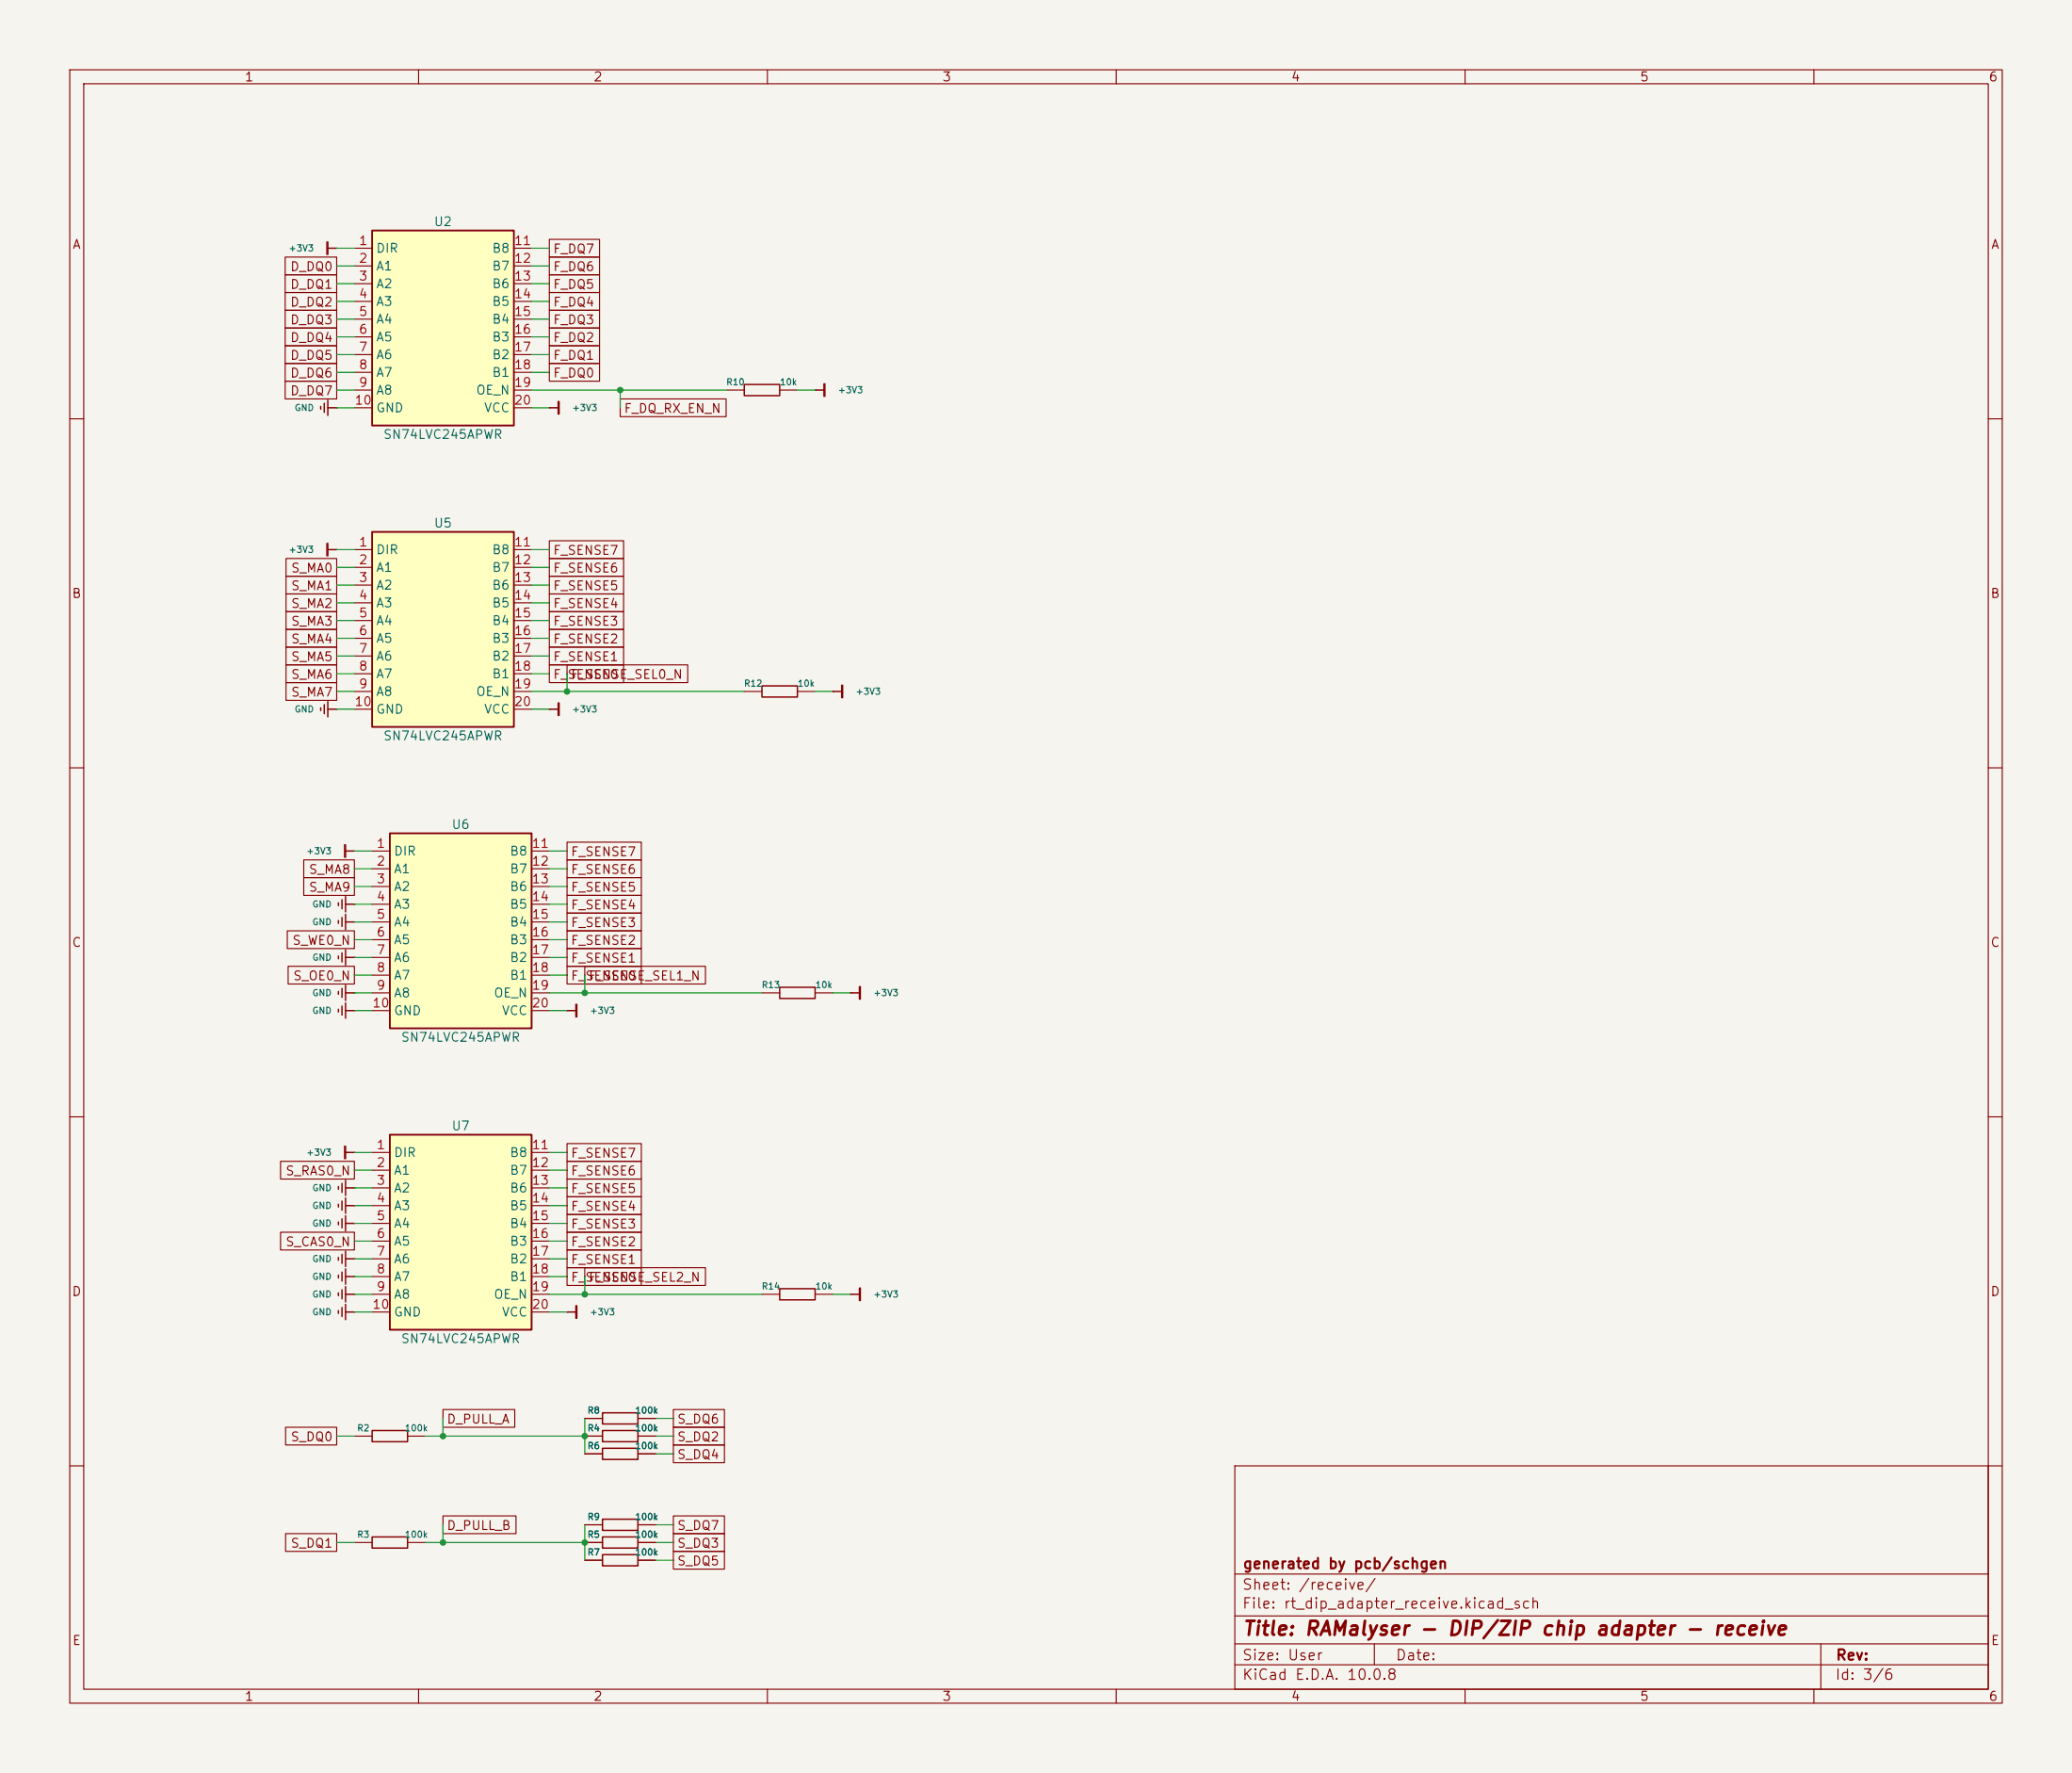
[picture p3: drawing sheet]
<svg xmlns="http://www.w3.org/2000/svg" width="297mm" height="254mm" viewBox="0 0 297 254" stroke-linecap="round" stroke-linejoin="round" font-family="sans-serif">
<path d="M0 0h297v254h-297z" fill="#f5f4ef" stroke="#f5f4ef" stroke-width=".14"/>
<g fill="none" stroke="#840000" stroke-width=".15">
<path d="M10 10h277v234h-277zM12 12h273v230h-273zM60 10v2M110 10v2M160 10v2M210 10v2M260 10v2M10 60h2M285 60h2M10 110h2M285 110h2M50.8 132.1h.1"/>
<path d="M10 160h2M285 160h2M50.8 165.1h.1M50.8 175.3h.1M50.8 172.7h.1M50.8 170.2h.1M50.8 180.3h.1M50.8 182.9h.1M10 210h2M50.8 205.7h2.5M58.4 205.7h2.6M177 210h108v32h-108z"/>
<path d="M285 210h2M50.8 221h2.5M58.4 221h2.6M177 238.5h108M177 235.5h108M177 231.5h108M177 225.5h108M197 235.5v3M261 235.5v6.5M60 242v2M110 242v2M160 242v2"/>
<path d="M210 242v2M260 242v2"/>
</g>
<g fill="none" stroke="#840000" stroke-width=".2">
<path d="M48.5 131.9v.4M49 131.4v1.3M49.5 131v2.2M49.5 132.1h1.3M48.5 170v.4M48.5 172.5v.4M48.5 175.1v.4M49 169.5v1.3M49 172.1v1.3M49 174.6v1.3M49 179.7v1.3M49.4 164.2v1.8"/>
<path d="M49.5 164.2v1.8M49.5 169.1v2.2M49.5 171.6v2.2M49.5 174.2v2.2M49.5 179.2v2.2M49.5 165.1h1.3M49.5 175.3h1.3M49.5 172.7h1.3M49.5 170.2h1.3M48.5 180.1v.4M48.5 182.7v.4M49 182.2v1.3"/>
<path d="M49.5 181.8v2.2M49.5 180.3h1.3M49.5 182.9h1.3M53.3 204.9h5.1v1.6h-5.1zM53.3 220.2h5.1v1.6h-5.1z"/>
</g>
<path d="M55.9 119.4h20.3v27.9h-20.3z" fill="#ffffc2"/>
<path d="M55.9 119.4h20.3v27.9h-20.3z" fill="none" stroke="#840000" stroke-width=".25"/>
<g fill="none" stroke="#840000" stroke-width=".15">
<path d="M48.3 58.4h.1M50.8 129.5h.1M50.8 137.2h.1M50.8 121.9h.1M53.3 121.9h2.6M53.3 124.5h2.6M53.3 127h2.6M53.3 129.5h2.6M53.3 132.1h2.6M53.3 134.6h2.6M53.3 137.2h2.6M53.3 139.7h2.6"/>
<path d="M76.2 121.9h2.5M76.2 124.5h2.5M76.2 127h2.5M76.2 129.5h2.5M76.2 132.1h2.5M76.2 134.6h2.5M76.2 137.2h2.5M76.2 139.7h2.5M50.8 142.2h.1M50.8 144.8h.1M53.3 142.2h2.6M53.3 144.8h2.6"/>
<path d="M76.2 142.2h2.5M76.2 144.8h2.5M50.8 185.4h.1"/>
</g>
<g fill="none" stroke="#840000" stroke-width=".2">
<path d="M46 58.2v.4M46.5 57.8v1.3M47 57.3v2.2M47 58.4h1.3M48.5 129.3v.4M48.5 137v.4M49 128.9v1.3M49 136.5v1.3M49.4 121v1.8M49.5 121v1.8M49.5 128.4v2.2M49.5 136.1v2.2"/>
<path d="M49.5 129.5h1.3M49.5 137.2h1.3M49.5 121.9h1.3M48.5 142v.4M48.5 144.6v.4M49 141.6v1.3M49 144.1v1.3M49.5 141.1v2.2M49.5 143.7v2.2M49.5 142.2h1.3M49.5 144.8h1.3M48.5 185.2v.4"/>
<path d="M49 184.8v1.3M49.5 184.3v2.2M49.5 185.4h1.3"/>
</g>
<path d="M53.3 33h20.4v28h-20.4z" fill="#ffffc2"/>
<path d="M53.3 33h20.4v28h-20.4z" fill="none" stroke="#840000" stroke-width=".25"/>
<g fill="none" stroke="#840000" stroke-width=".15">
<path d="M48.3 35.6h.1M50.8 35.6h2.5M50.8 38.1h2.5M73.7 35.6h2.5M73.7 38.1h2.5M50.8 40.6h2.5M50.8 43.2h2.5M50.8 45.7h2.5M50.8 48.3h2.5M50.8 50.8h2.5M50.8 53.3h2.5M50.8 55.9h2.5"/>
<path d="M50.8 58.4h2.5M73.7 40.6h2.5M73.7 43.2h2.5M73.7 45.7h2.5M73.7 48.3h2.5M73.7 50.8h2.5M73.7 53.3h2.5M73.7 55.9h2.5M73.7 58.4h2.5M116.8 55.9h.1M48.3 78.7h.1M48.3 101.6h.1"/>
</g>
<g fill="none" stroke="#840000" stroke-width=".2">
<path d="M46.9 34.7v1.8M47 34.7v1.8M47 35.6h1.3M116.8 55.9h1.3M118.1 55v1.8M118.2 55v1.8M46.9 77.8v1.8M47 77.8v1.8M47 78.7h1.3M46 101.4v.4M46.5 101v1.3M47 100.5v2.2"/>
<path d="M47 101.6h1.3"/>
</g>
<path d="M53.3 76.2h20.4v27.9h-20.4z" fill="#ffffc2"/>
<path d="M53.3 76.2h20.4v27.9h-20.4z" fill="none" stroke="#840000" stroke-width=".25"/>
<g fill="none" stroke="#840000" stroke-width=".15">
<path d="M78.7 58.4h.1M104.1 55.9h2.6M111.8 55.9h2.5M50.8 78.7h2.5M73.7 78.7h2.5M50.8 81.3h2.5M50.8 83.8h2.5M50.8 86.4h2.5M50.8 88.9h2.5M50.8 91.4h2.5M50.8 94h2.5M50.8 96.5h2.5"/>
<path d="M50.8 99.1h2.5M73.7 81.3h2.5M73.7 83.8h2.5M73.7 86.4h2.5M73.7 88.9h2.5M73.7 91.4h2.5M73.7 94h2.5M73.7 96.5h2.5M73.7 99.1h2.5M106.7 99.1h2.5M114.3 99.1h2.5M119.4 99.1h.1"/>
<path d="M50.8 101.6h2.5M73.7 101.6h2.5M78.7 101.6h.1M109.2 142.2h2.6M116.8 142.2h2.6M83.8 203.2h2.6M83.8 208.3h2.6M83.8 205.7h2.6M83.8 218.4h2.6M91.4 203.2h2.6M91.4 208.3h2.6M91.4 205.7h2.6"/>
<path d="M91.4 218.4h2.6M83.8 221h2.6M83.8 223.5h2.6M91.4 221h2.6M91.4 223.5h2.6"/>
</g>
<g fill="none" stroke="#840000" stroke-width=".2">
<path d="M78.7 58.4h1.3M80 57.5v1.8M80.1 57.5v1.8M106.7 55.1h5.1v1.6h-5.1zM109.2 98.3h5.1v1.6h-5.1zM119.4 99.1h1.2M120.6 98.2v1.8M120.8 98.2v1.8M78.7 101.6h1.3M80 100.7v1.8M80.1 100.7v1.8M111.8 141.4h5v1.6h-5z"/>
<path d="M86.4 202.4h5v1.6h-5zM86.4 207.5h5v1.6h-5zM86.4 204.9h5v1.6h-5zM86.4 217.6h5v1.6h-5zM86.4 220.2h5v1.6h-5zM86.4 222.7h5v1.6h-5z"/>
</g>
<path d="M55.9 162.6h20.3v27.9h-20.3z" fill="#ffffc2"/>
<path d="M55.9 162.6h20.3v27.9h-20.3z" fill="none" stroke="#840000" stroke-width=".25"/>
<g fill="none" stroke="#840000" stroke-width=".15">
<path d="M40.9 39.4h7.4v2.5h-7.4zM40.9 36.8h7.4v2.6h-7.4zM78.7 36.8h7.2v2.6h-7.2zM78.7 39.4h7.2v2.5h-7.2zM78.7 34.3h7.2v2.5h-7.2zM40.9 54.6h7.4v2.6h-7.4zM40.9 52.1h7.4v2.5h-7.4zM40.9 49.5h7.4v2.6h-7.4zM40.9 47h7.4v2.5h-7.4zM40.9 41.9h7.4v2.6h-7.4zM40.9 44.4h7.4v2.6h-7.4zM78.7 41.9h7.2v2.6h-7.2z"/>
<path d="M78.7 47h7.2v2.5h-7.2zM78.7 49.5h7.2v2.6h-7.2zM78.7 52.1h7.2v2.5h-7.2zM78.7 44.4h7.2v2.6h-7.2zM88.9 57.1h15.2v2.6h-15.2zM78.7 77.5h10.7v2.5h-10.7zM41 82.5h7.3v2.6h-7.3zM41 80h7.3v2.6h-7.3zM41 87.6h7.3v2.6h-7.3zM41 85.1h7.3v2.5h-7.3zM41 90.2h7.3v2.5h-7.3zM41 92.7h7.3v2.6h-7.3z"/>
<path d="M41 95.2h7.3v2.6h-7.3zM41 97.8h7.3v2.5h-7.3zM78.7 95.2h10.7v2.6h-10.7zM78.7 92.7h10.7v2.6h-10.7zM78.7 90.2h10.7v2.5h-10.7zM78.7 87.6h10.7v2.6h-10.7zM78.7 85.1h10.7v2.5h-10.7zM78.7 82.5h10.7v2.6h-10.7zM78.7 80h10.7v2.6h-10.7zM81.3 95.2h17.3v2.6h-17.3zM41.2 133.3h9.6v2.6h-9.6zM41.3 138.4h9.5v2.6h-9.5z"/>
<path d="M43.5 125.7h7.3v2.6h-7.3zM43.5 123.2h7.3v2.5h-7.3zM81.3 123.2h10.6v2.5h-10.6zM81.3 120.6h10.6v2.6h-10.6zM81.3 125.7h10.6v2.6h-10.6zM81.3 128.3h10.6v2.5h-10.6zM81.3 130.8h10.6v2.6h-10.6zM81.3 133.3h10.6v2.6h-10.6zM81.3 138.4h10.6v2.6h-10.6zM81.3 135.9h10.6v2.5h-10.6zM83.8 138.4h17.3v2.6h-17.3zM81.3 144.8h.1"/>
<path d="M121.9 142.2h.1M40.2 166.4h10.6v2.5h-10.6zM40.2 176.5h10.6v2.6h-10.6zM53.3 165.1h2.6M53.3 167.6h2.6M53.3 170.2h2.6M53.3 172.7h2.6M53.3 175.3h2.6M53.3 177.8h2.6M76.2 165.1h2.5M76.2 167.6h2.5M76.2 170.2h2.5"/>
<path d="M76.2 172.7h2.5M76.2 175.3h2.5M76.2 177.8h2.5M81.3 174h10.6v2.5h-10.6zM81.3 168.9h10.6v2.6h-10.6zM81.3 166.4h10.6v2.5h-10.6zM81.3 163.8h10.6v2.6h-10.6zM81.3 171.4h10.6v2.6h-10.6zM81.3 176.5h10.6v2.6h-10.6zM81.3 179.1h10.6v2.5h-10.6zM50.8 188h.1M53.3 180.3h2.6"/>
<path d="M53.3 182.9h2.6M53.3 185.4h2.6M53.3 188h2.6M76.2 180.3h2.5M76.2 182.9h2.5M76.2 185.4h2.5M76.2 188h2.5M81.3 188h.1M81.3 181.6h10.6v2.6h-10.6zM83.8 181.6h17.3v2.6h-17.3zM109.2 185.4h2.6M116.8 185.4h2.6"/>
<path d="M121.9 185.4h.1M40.9 204.5h7.4v2.5h-7.4zM40.9 219.7h7.4v2.6h-7.4zM63.5 201.9h10.3v2.6h-10.3zM63.5 217.2h10.5v2.5h-10.5zM83.8 218.4h2.6M83.8 205.7h2.6M83.8 208.3h2.6M83.8 203.2h2.6M91.4 218.4h2.6M91.4 205.7h2.6M91.4 208.3h2.6"/>
<path d="M91.4 203.2h2.6M96.5 217.2h7.3v2.5h-7.3zM96.5 219.7h7.3v2.6h-7.3zM96.5 204.5h7.3v2.5h-7.3zM96.5 207h7.3v2.6h-7.3zM96.5 201.9h7.3v2.6h-7.3zM83.8 223.5h2.6M83.8 221h2.6M91.4 223.5h2.6M91.4 221h2.6M96.5 222.2h7.3v2.6h-7.3z"/>
</g>
<g fill="none" stroke="#840000" stroke-width=".2">
<path d="M81.3 144.8h1.2M82.5 143.9v1.8M82.7 143.9v1.8M121.9 142.2h1.3M123.2 141.3v1.8M123.3 141.3v1.8M48.5 187.8v.4M49 187.3v1.3M49.5 186.9v2.2M49.5 188h1.3M81.3 188h1.2M82.5 187.1v1.8"/>
<path d="M82.7 187.1v1.8M111.8 184.6h5v1.6h-5zM121.9 185.4h1.3M123.2 184.5v1.8M123.3 184.5v1.8"/>
</g>
<g fill="none" stroke="#009600" stroke-width=".15">
<path d="M48.3 38.1h2.5M48.3 35.6h2.5M76.2 38.1h2.5M76.2 35.6h2.5M48.3 55.9h2.5M48.3 58.4h2.5M48.3 50.8h2.5M48.3 40.6h2.5M48.3 43.2h2.5M48.3 45.7h2.5M48.3 53.3h2.5M48.3 48.3h2.5"/>
<path d="M76.2 55.9h27.9M76.2 58.4h2.5M76.2 50.8h2.5M76.2 40.6h2.5M76.2 43.2h2.5M76.2 45.7h2.5M76.2 53.3h2.5M76.2 48.3h2.5M88.9 55.9v2.5M114.3 55.9h2.5M48.3 78.7h2.5M76.2 78.7h2.5"/>
<path d="M48.3 99.1h2.5M48.3 96.5h2.5M48.3 81.3h2.5M48.3 91.4h2.5M48.3 88.9h2.5M48.3 86.4h2.5M48.3 83.8h2.5M48.3 94h2.5M76.2 99.1h30.5M76.2 96.5h2.5M76.2 81.3h2.5M76.2 91.4h2.5"/>
<path d="M76.2 88.9h2.5M76.2 86.4h2.5M76.2 83.8h2.5M76.2 94h2.5M81.3 96.5v2.6M116.8 99.1h2.6M48.3 101.6h2.5M76.2 101.6h2.5M50.8 139.7h2.5M50.8 129.5h2.5M50.8 121.9h2.5M50.8 124.5h2.5"/>
<path d="M50.8 127h2.5M50.8 137.2h2.5M50.8 134.6h2.5M50.8 132.1h2.5M78.7 139.7h2.6M78.7 129.5h2.6M78.7 121.9h2.6M78.7 124.5h2.6M78.7 127h2.6M78.7 137.2h2.6M78.7 134.6h2.6M78.7 132.1h2.6"/>
<path d="M83.8 139.7v2.5M50.8 142.2h2.5M50.8 144.8h2.5M78.7 142.2h30.5M78.7 144.8h2.6M119.4 142.2h2.5M50.8 165.1h2.5M50.8 167.6h2.5M50.8 172.7h2.5M50.8 175.3h2.5M50.8 170.2h2.5M50.8 177.8h2.5"/>
<path d="M78.7 165.1h2.6M78.7 167.6h2.6M78.7 172.7h2.6M78.7 175.3h2.6M78.7 170.2h2.6M78.7 177.8h2.6M50.8 182.9h2.5M50.8 185.4h2.5M50.8 180.3h2.5M50.8 188h2.5M78.7 182.9h2.6M78.7 185.4h30.5"/>
<path d="M78.7 180.3h2.6M78.7 188h2.6M83.8 182.9v2.5M119.4 185.4h2.5M48.3 205.7h2.5M61 205.7h22.8M63.5 203.2v2.5M63.5 218.4v2.6M83.8 203.2v5.1M83.8 218.4v5.1M94 208.3h2.5M94 218.4h2.5"/>
<path d="M94 205.7h2.5M94 203.2h2.5M48.3 221h2.5M61 221h22.8M94 221h2.5M94 223.5h2.5"/>
</g>
<g fill="#009600">
<circle cx="83.8" cy="142.2" r=".46"/>
<circle cx="83.8" cy="185.4" r=".46"/>
<circle cx="63.5" cy="205.7" r=".46"/>
<circle cx="63.5" cy="221" r=".46"/>
<circle cx="83.8" cy="221" r=".46"/>
<circle cx="83.8" cy="205.7" r=".46"/>
<circle cx="88.9" cy="55.9" r=".46"/>
<circle cx="81.3" cy="99.1" r=".46"/>
</g>
<text font-size="2" fill="#840000" x="178" y="234.8">Title: RAMalyser - DIP/ZIP chip adapter - receive</text>
<g font-size="1.5" fill="#840000">
<text x="178" y="225.1">generated by pcb/schgen</text>
<text x="178" y="230.8">File: rt_dip_adapter_receive.kicad_sch</text>
<text x="178" y="228.1">Sheet: /receive/</text>
<text x="178" y="238.2">Size: User</text>
<text x="200" y="238.2">Date:</text>
<text x="263" y="238.2">Rev:</text>
<text x="178" y="241">KiCad E.D.A. 10.0.8</text>
<text x="263" y="241">Id: 3/6</text>
</g>
<g font-size="1.3" fill="#840000">
<text x="35" y="12">1</text>
<text x="85" y="12">2</text>
<text x="135" y="12">3</text>
<text x="185" y="12">4</text>
<text x="235" y="12">5</text>
<text x="285" y="12">6</text>
<text x="10.3" y="36">A</text>
<text x="285.3" y="36">A</text>
<text x="41.5" y="41.7">D_DQ1</text>
<text x="41.5" y="39.2">D_DQ0</text>
<text x="79.2" y="39.2">F_DQ6</text>
<text x="79.2" y="41.7">F_DQ5</text>
<text x="79.2" y="36.6">F_DQ7</text>
<text x="41.5" y="44.2">D_DQ2</text>
<text x="41.5" y="46.8">D_DQ3</text>
<text x="79.2" y="44.2">F_DQ4</text>
<text x="79.2" y="46.8">F_DQ3</text>
<text x="41.5" y="51.9">D_DQ5</text>
<text x="41.5" y="49.3">D_DQ4</text>
<text x="79.2" y="49.3">F_DQ2</text>
<text x="79.2" y="51.9">F_DQ1</text>
<text x="41.5" y="56.9">D_DQ7</text>
<text x="41.5" y="54.4">D_DQ6</text>
<text x="79.2" y="54.4">F_DQ0</text>
<text x="89.3" y="59.5">F_DQ_RX_EN_N</text>
<text x="41.6" y="82.3">S_MA0</text>
<text x="79.2" y="82.3">F_SENSE6</text>
<text x="79.2" y="79.8">F_SENSE7</text>
<text x="10.2" y="86">B</text>
<text x="41.6" y="84.9">S_MA1</text>
<text x="41.6" y="90">S_MA3</text>
<text x="41.6" y="87.4">S_MA2</text>
<text x="79.2" y="90">F_SENSE3</text>
<text x="79.2" y="87.4">F_SENSE4</text>
<text x="79.2" y="84.9">F_SENSE5</text>
<text x="285.2" y="86">B</text>
<text x="41.6" y="92.5">S_MA4</text>
<text x="41.6" y="95">S_MA5</text>
<text x="79.2" y="95">F_SENSE1</text>
<text x="79.2" y="92.5">F_SENSE2</text>
<text x="41.6" y="97.6">S_MA6</text>
<text x="41.6" y="100.1">S_MA7</text>
<text x="79.2" y="97.6">F_SENSE0</text>
<text x="81.7" y="97.6">F_SENSE_SEL0_N</text>
<text x="44.2" y="125.5">S_MA8</text>
<text x="81.7" y="125.5">F_SENSE6</text>
<text x="81.7" y="123">F_SENSE7</text>
<text x="44.2" y="128.1">S_MA9</text>
<text x="81.7" y="128.1">F_SENSE5</text>
<text x="81.7" y="130.6">F_SENSE4</text>
<text x="10.2" y="136">C</text>
<text x="41.8" y="135.7">S_WE0_N</text>
<text x="81.7" y="133.1">F_SENSE3</text>
<text x="81.7" y="135.7">F_SENSE2</text>
<text x="285.2" y="136">C</text>
<text x="41.9" y="140.8">S_OE0_N</text>
<text x="81.7" y="140.8">F_SENSE0</text>
<text x="81.7" y="138.2">F_SENSE1</text>
<text x="84.3" y="140.8">F_SENSE_SEL1_N</text>
<text x="81.7" y="166.2">F_SENSE7</text>
<text x="40.8" y="168.7">S_RAS0_N</text>
<text x="81.7" y="171.2">F_SENSE5</text>
<text x="81.7" y="168.7">F_SENSE6</text>
<text x="81.7" y="173.8">F_SENSE4</text>
<text x="40.8" y="178.9">S_CAS0_N</text>
<text x="81.7" y="176.3">F_SENSE3</text>
<text x="81.7" y="178.9">F_SENSE2</text>
<text x="10.2" y="186">D</text>
<text x="81.7" y="181.4">F_SENSE1</text>
<text x="81.7" y="183.9">F_SENSE0</text>
<text x="84.3" y="183.9">F_SENSE_SEL2_N</text>
<text x="285.2" y="186">D</text>
<text x="41.6" y="206.8">S_DQ0</text>
<text x="63.9" y="204.3">D_PULL_A</text>
<text x="97" y="206.8">S_DQ2</text>
<text x="97" y="209.3">S_DQ4</text>
<text x="97" y="204.3">S_DQ6</text>
<text x="63.9" y="219.5">D_PULL_B</text>
<text x="97" y="219.5">S_DQ7</text>
<text x="41.6" y="222">S_DQ1</text>
<text x="97" y="222">S_DQ3</text>
<text x="97" y="224.6">S_DQ5</text>
<text x="10.3" y="236">E</text>
<text x="285.3" y="236">E</text>
<text x="35" y="244">1</text>
<text x="85" y="244">2</text>
<text x="135" y="244">3</text>
<text x="185" y="244">4</text>
<text x="235" y="244">5</text>
<text x="285" y="244">6</text>
</g>
<g font-size="1.3" fill="#a90000">
<text x="51.3" y="35.4">1</text>
<text x="73.6" y="35.4">11</text>
<text x="51.3" y="38">2</text>
<text x="51.3" y="40.5">3</text>
<text x="73.6" y="38">12</text>
<text x="73.6" y="40.5">13</text>
<text x="51.3" y="43">4</text>
<text x="51.3" y="45.6">5</text>
<text x="73.6" y="43">14</text>
<text x="73.6" y="45.6">15</text>
<text x="51.3" y="48.1">6</text>
<text x="51.3" y="50.7">7</text>
<text x="51.3" y="53.2">8</text>
<text x="73.6" y="48.1">16</text>
<text x="73.6" y="50.7">17</text>
<text x="73.6" y="53.2">18</text>
<text x="50.7" y="58.3">10</text>
<text x="51.3" y="55.7">9</text>
<text x="73.6" y="55.7">19</text>
<text x="73.6" y="58.3">20</text>
<text x="51.3" y="78.6">1</text>
<text x="51.3" y="81.1">2</text>
<text x="51.3" y="83.7">3</text>
<text x="73.6" y="78.6">11</text>
<text x="73.6" y="81.1">12</text>
<text x="73.6" y="83.7">13</text>
<text x="51.3" y="86.2">4</text>
<text x="51.3" y="88.8">5</text>
<text x="73.6" y="86.2">14</text>
<text x="73.6" y="88.8">15</text>
<text x="51.3" y="91.3">6</text>
<text x="51.3" y="93.8">7</text>
<text x="73.6" y="91.3">16</text>
<text x="73.6" y="93.8">17</text>
<text x="50.7" y="101.5">10</text>
<text x="51.3" y="96.4">8</text>
<text x="51.3" y="98.9">9</text>
<text x="73.6" y="96.4">18</text>
<text x="73.6" y="98.9">19</text>
<text x="73.6" y="101.5">20</text>
<text x="53.9" y="121.8">1</text>
<text x="53.9" y="124.3">2</text>
<text x="76.1" y="121.8">11</text>
<text x="76.1" y="124.3">12</text>
<text x="53.9" y="126.9">3</text>
<text x="53.9" y="129.4">4</text>
<text x="53.9" y="131.9">5</text>
<text x="76.1" y="126.9">13</text>
<text x="76.1" y="129.4">14</text>
<text x="76.1" y="131.9">15</text>
<text x="53.9" y="134.5">6</text>
<text x="53.9" y="137">7</text>
<text x="76.1" y="134.5">16</text>
<text x="76.1" y="137">17</text>
<text x="53.9" y="139.6">8</text>
<text x="53.9" y="142.1">9</text>
<text x="76.1" y="139.6">18</text>
<text x="76.1" y="142.1">19</text>
<text x="53.3" y="144.6">10</text>
<text x="76.1" y="144.6">20</text>
<text x="53.9" y="165">1</text>
<text x="53.9" y="167.5">2</text>
<text x="76.1" y="165">11</text>
<text x="76.1" y="167.5">12</text>
<text x="53.9" y="170">3</text>
<text x="53.9" y="172.6">4</text>
<text x="76.1" y="170">13</text>
<text x="76.1" y="172.6">14</text>
<text x="53.9" y="175.1">5</text>
<text x="53.9" y="177.7">6</text>
<text x="76.1" y="175.1">15</text>
<text x="76.1" y="177.7">16</text>
<text x="53.9" y="180.2">7</text>
<text x="53.9" y="182.7">8</text>
<text x="53.9" y="185.3">9</text>
<text x="76.1" y="180.2">17</text>
<text x="76.1" y="182.7">18</text>
<text x="76.1" y="185.3">19</text>
<text x="53.3" y="187.8">10</text>
<text x="76.1" y="187.8">20</text>
</g>
<g font-size="1.3" fill="#006464">
<text x="62.1" y="32.7">U2</text>
<text x="53.8" y="36.5">DIR</text>
<text x="53.8" y="39.1">A1</text>
<text x="53.8" y="41.6">A2</text>
<text x="70.4" y="36.5">B8</text>
<text x="70.4" y="39.1">B7</text>
<text x="70.4" y="41.6">B6</text>
<text x="53.8" y="44.1">A3</text>
<text x="53.8" y="46.7">A4</text>
<text x="70.4" y="44.1">B5</text>
<text x="70.4" y="46.7">B4</text>
<text x="53.8" y="49.2">A5</text>
<text x="53.8" y="51.8">A6</text>
<text x="70.4" y="49.2">B3</text>
<text x="70.4" y="51.8">B2</text>
<text x="53.8" y="54.3">A7</text>
<text x="53.8" y="56.8">A8</text>
<text x="53.8" y="59.4">GND</text>
<text x="68.1" y="56.8">OE_N</text>
<text x="69.3" y="59.4">VCC</text>
<text x="70.4" y="54.3">B1</text>
<text x="54.8" y="63.2">SN74LVC245APWR</text>
<text x="62.1" y="75.9">U5</text>
<text x="53.8" y="79.7">DIR</text>
<text x="53.8" y="82.2">A1</text>
<text x="70.4" y="79.7">B8</text>
<text x="70.4" y="82.2">B7</text>
<text x="53.8" y="84.8">A2</text>
<text x="53.8" y="87.3">A3</text>
<text x="53.8" y="89.9">A4</text>
<text x="70.4" y="84.8">B6</text>
<text x="70.4" y="87.3">B5</text>
<text x="70.4" y="89.9">B4</text>
<text x="53.8" y="92.4">A5</text>
<text x="53.8" y="94.9">A6</text>
<text x="70.4" y="92.4">B3</text>
<text x="70.4" y="94.9">B2</text>
<text x="53.8" y="97.5">A7</text>
<text x="53.8" y="100">A8</text>
<text x="68.1" y="100">OE_N</text>
<text x="70.4" y="97.5">B1</text>
<text x="53.8" y="102.6">GND</text>
<text x="54.8" y="106.4">SN74LVC245APWR</text>
<text x="69.3" y="102.6">VCC</text>
<text x="64.6" y="119.1">U6</text>
<text x="56.4" y="122.9">DIR</text>
<text x="56.4" y="125.4">A1</text>
<text x="73" y="122.9">B8</text>
<text x="73" y="125.4">B7</text>
<text x="56.4" y="128">A2</text>
<text x="56.4" y="130.5">A3</text>
<text x="73" y="128">B6</text>
<text x="73" y="130.5">B5</text>
<text x="56.4" y="133">A4</text>
<text x="56.4" y="135.6">A5</text>
<text x="73" y="133">B4</text>
<text x="73" y="135.6">B3</text>
<text x="56.4" y="138.1">A6</text>
<text x="56.4" y="140.7">A7</text>
<text x="56.4" y="143.2">A8</text>
<text x="70.7" y="143.2">OE_N</text>
<text x="73" y="138.1">B2</text>
<text x="73" y="140.7">B1</text>
<text x="56.4" y="145.7">GND</text>
<text x="57.4" y="149.6">SN74LVC245APWR</text>
<text x="71.8" y="145.7">VCC</text>
<text x="56.4" y="166.1">DIR</text>
<text x="64.6" y="162.3">U7</text>
<text x="73" y="166.1">B8</text>
<text x="56.4" y="168.6">A1</text>
<text x="56.4" y="171.1">A2</text>
<text x="56.4" y="173.7">A3</text>
<text x="73" y="168.6">B7</text>
<text x="73" y="171.1">B6</text>
<text x="73" y="173.7">B5</text>
<text x="56.4" y="176.2">A4</text>
<text x="56.4" y="178.8">A5</text>
<text x="73" y="176.2">B4</text>
<text x="73" y="178.8">B3</text>
<text x="56.4" y="181.3">A6</text>
<text x="56.4" y="183.8">A7</text>
<text x="73" y="181.3">B2</text>
<text x="73" y="183.8">B1</text>
<text x="56.4" y="186.4">A8</text>
<text x="56.4" y="188.9">GND</text>
<text x="70.7" y="186.4">OE_N</text>
<text x="71.8" y="188.9">VCC</text>
<text x="57.4" y="192.7">SN74LVC245APWR</text>
</g>
<g font-size=".9" fill="#006464">
<text x="41.3" y="36.2">+3V3</text>
<text x="42.1" y="59.1">GND</text>
<text x="81.9" y="59.1">+3V3</text>
<text x="104" y="55.4">R10</text>
<text x="111.7" y="55.4">10k</text>
<text x="120" y="56.6">+3V3</text>
<text x="41.3" y="79.4">+3V3</text>
<text x="106.6" y="98.6">R12</text>
<text x="114.2" y="98.6">10k</text>
<text x="122.6" y="99.7">+3V3</text>
<text x="42.1" y="102.3">GND</text>
<text x="81.9" y="102.3">+3V3</text>
<text x="43.8" y="122.6">+3V3</text>
<text x="44.7" y="130.2">GND</text>
<text x="44.7" y="132.8">GND</text>
<text x="44.7" y="137.8">GND</text>
<text x="44.7" y="142.9">GND</text>
<text x="109.1" y="141.8">R13</text>
<text x="116.8" y="141.8">10k</text>
<text x="125.1" y="142.9">+3V3</text>
<text x="44.7" y="145.5">GND</text>
<text x="84.5" y="145.5">+3V3</text>
<text x="43.8" y="165.8">+3V3</text>
<text x="44.7" y="173.4">GND</text>
<text x="44.7" y="170.9">GND</text>
<text x="44.7" y="175.9">GND</text>
<text x="44.7" y="181">GND</text>
<text x="44.7" y="183.6">GND</text>
<text x="109.1" y="185">R14</text>
<text x="116.8" y="185">10k</text>
<text x="44.7" y="186.1">GND</text>
<text x="44.7" y="188.6">GND</text>
<text x="84.5" y="188.6">+3V3</text>
<text x="125.1" y="186.1">+3V3</text>
<text x="84.1" y="202.7">R8</text>
<text x="91" y="202.7">100k</text>
<text x="51.1" y="205.3">R2</text>
<text x="57.9" y="205.3">100k</text>
<text x="84.1" y="207.8">R6</text>
<text x="84.1" y="205.3">R4</text>
<text x="91" y="207.8">100k</text>
<text x="91" y="205.3">100k</text>
<text x="51.1" y="220.5">R3</text>
<text x="57.9" y="220.5">100k</text>
<text x="84.1" y="218">R9</text>
<text x="84.1" y="220.5">R5</text>
<text x="91" y="218">100k</text>
<text x="91" y="220.5">100k</text>
<text x="84.1" y="223.1">R7</text>
<text x="91" y="223.1">100k</text>
</g>
</svg>
